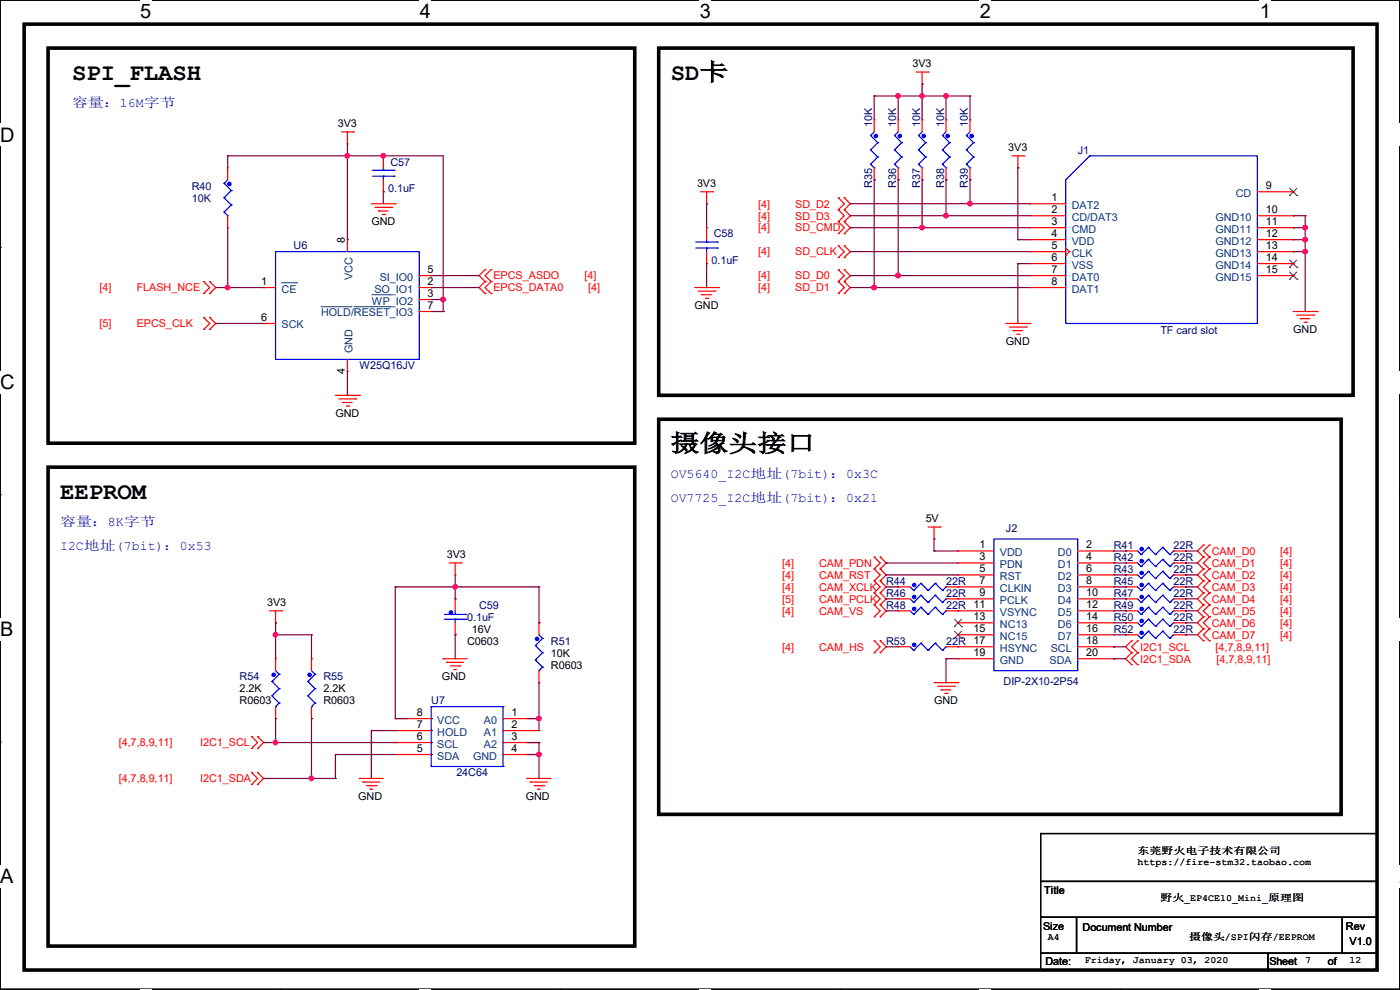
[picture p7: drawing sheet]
<svg xmlns="http://www.w3.org/2000/svg" width="297mm" height="210mm" viewBox="0 0 297 210" stroke-linecap="round" stroke-linejoin="round" font-family="sans-serif">
<path d="M0 0h297v209.8h-297z" fill="none" stroke="#000" stroke-width=".25"/>
<g fill="#fff">
<path d="M29.7 0h2.4v4.8h-2.4z"/>
<path d="M29.7 209.8h2.4v.2h-2.4z"/>
</g>
<path d="M59.4 0h.1M59.4 209.8h.1" fill="none" stroke="#000" stroke-width=".25"/>
<g fill="#fff">
<path d="M89.1 0h2.3v4.8h-2.3z"/>
<path d="M89.1 209.8h2.3v.2h-2.3z"/>
</g>
<path d="M118.8 0h.1M118.8 209.8h.1" fill="none" stroke="#000" stroke-width=".25"/>
<g fill="#fff">
<path d="M148.5 0h2.3v4.8h-2.3z"/>
<path d="M148.5 209.8h2.3v.2h-2.3z"/>
</g>
<path d="M178.2 0h.1M178.2 209.8h.1" fill="none" stroke="#000" stroke-width=".25"/>
<g fill="#fff">
<path d="M207.9 0h2.3v4.8h-2.3z"/>
<path d="M207.9 209.8h2.3v.2h-2.3z"/>
</g>
<path d="M237.6 0h.1M237.6 209.8h.1" fill="none" stroke="#000" stroke-width=".25"/>
<g fill="#fff">
<path d="M267.3 0h2.3v4.8h-2.3z"/>
<path d="M267.3 209.8h2.3v.2h-2.3z"/>
<path d="M0 26.2h3.1v4.8h-3.1z"/>
<path d="M297 26.2v4.8z"/>
<path d="M0 78.7h3.1v4.7h-3.1z"/>
<path d="M297 78.7v4.7z"/>
</g>
<path d="M0 52.5h.1M297 52.5h.1" fill="none" stroke="#000" stroke-width=".25"/>
<g fill="#fff">
<path d="M0 131.1h2.9v4.8h-2.9z"/>
<path d="M297 131.1v4.8z"/>
</g>
<path d="M0 104.9h.1M297 104.9h.1" fill="none" stroke="#000" stroke-width=".25"/>
<g fill="#fff">
<path d="M0 183.6h2.9v4.7h-2.9z"/>
<path d="M296.9 183.6h.1v4.7h-.1z"/>
</g>
<path d="M0 157.4h.1M297 157.4h.1M220.8 176.8h71.3v10.2h-71.3zM220.8 187h71.3v7.6h-71.3zM220.8 194.6h7.6v7.6h-7.6zM228.4 194.6h56.4v7.6h-56.4zM284.8 194.6h7.3v7.6h-7.3zM220.8 202.2h48.2v3.6h-48.2zM269 202.2h23.1v3.6h-23.1z" fill="none" stroke="#000" stroke-width=".25"/>
<path d="M5.1 5.1h287v200.7h-287zM10.2 10.2h124.5v83.8h-124.5zM139.7 10.2h147.4v73.7h-147.4zM10.2 99.1h124.5v101.6h-124.5zM139.7 88.9h144.8v83.9h-144.8z" fill="none" stroke="#000" stroke-width=".76"/>
<g fill="none" stroke="#f00" stroke-width=".25">
<path d="M194.4 15.3h2.5M195.6 17.8h.1M195.6 15.3v2.5M196.9 15.3h.1M48.3 35.6h.1M48.3 35.6v2.5M72.4 28h2.6M73.7 30.5h.1M73.7 28v2.5M75 28h.1M81.3 33.1h.1M81.3 33.1v2.5"/>
<path d="M81.3 38.1v2.6M185.5 25.4h.1M185.5 38.1h.1M185.5 25.4v2.6M185.5 35.6v2.5M190.5 25.4h.1M190.5 38.1h.1M190.5 25.4v2.6M190.5 35.6v2.5M195.6 25.4h.1M195.6 38.1h.1M195.6 25.4v2.6"/>
<path d="M195.6 35.6v2.5M200.7 25.4h.1M200.7 38.1h.1M200.7 25.4v2.6M200.7 35.6v2.5M205.8 25.4h.1M205.8 38.1h.1M205.8 25.4v2.6M205.8 35.6v2.5M214.7 33.1h2.5M215.9 35.6h.1M215.9 33.1v2.5"/>
<path d="M217.2 33.1h.1M43.2 59.7h.1M43.2 59.7l1.3 1.3-1.3 1.3M44.5 59.7h.1M44.5 59.7l1.3 1.3-1.3 1.3M48.3 48.3h.1M48.3 45.8v2.5M73.7 50.8h.1M73.7 50.8v2.6M78.8 43.2h5.1M79.5 44h3.6M80.3 44.7h.1"/>
<path d="M80.3 44.7h2M81.1 45.5h.5M81.3 40.7h.1M81.6 45.5h.1M83.1 44h.1M83.9 43.2h.1M88.9 58.5h2.6M91.5 58.5h.1M102.9 57.2h.1M102.9 59.7h.1M102.9 57.2l-1.3 1.3 1.3 1.2M102.9 59.7l-1.3 1.3 1.3 1.3"/>
<path d="M104.2 59.7h.1M104.2 57.2h.1M104.2 57.2l-1.3 1.3 1.3 1.2M104.2 59.7l-1.3 1.3 1.3 1.3M148.6 40.7h2.6M149.9 43.2h.1M149.9 48.3h.1M149.9 55.9h.1M149.9 40.7v2.5M149.9 48.3v2.5M149.9 53.4v2.5M151.2 40.7h.1"/>
<path d="M177.8 44.5h.1M177.8 42h.1M177.8 47h.1M177.8 49.6h.1M177.8 54.7h.1M177.8 52.1h.1M177.8 59.7h.1M177.8 57.2h.1M177.8 42l1.3 1.2-1.3 1.3M177.8 44.5l1.3 1.3-1.3 1.2M177.8 47l1.3 1.3-1.3 1.3M177.8 52.1l1.3 1.3-1.3 1.3"/>
<path d="M177.8 57.2l1.3 1.3-1.3 1.2M177.8 59.7l1.3 1.3-1.3 1.3M179.1 42h.1M179.1 44.5h.1M179.1 47h.1M179.1 49.6h.1M179.1 52.1h.1M179.1 54.7h.1M179.1 57.2h.1M179.1 59.7h.1M179.1 42l1.3 1.2-1.3 1.3M179.1 44.5l1.3 1.3-1.3 1.2"/>
<path d="M179.1 47l1.3 1.3-1.3 1.3M179.1 52.1l1.3 1.3-1.3 1.3M179.1 57.2l1.3 1.3-1.3 1.2M179.1 59.7l1.3 1.3-1.3 1.3M218.5 43.2h.1M218.5 45.8h.1M218.5 48.3h.1M218.5 50.8h.1M218.5 53.4h.1M218.5 55.9h.1M218.5 58.5h.1M218.5 43.2h7.6"/>
<path d="M218.5 45.8h7.6M218.5 48.3h7.6M218.5 50.8h7.6M218.5 53.4h7.6M218.5 55.9h7.6M218.5 58.5h7.6M226.1 54.1h.1M226.1 52.6l.8 .8M226.9 53.4h.1M226.9 53.4l-.8 .7M266.7 40.7h7.7M266.7 45.8h7.7"/>
<path d="M266.7 48.3h7.7M266.7 50.8h7.7M266.7 53.4h7.7M266.7 55.9h7.7M266.7 58.5h7.7M274.4 40.7h.1M274.4 50.8h.1M274.4 48.3h.1M274.4 45.8h.1M274.4 53.4h.1M274.4 55.9h.1M274.4 58.5h.1"/>
<path d="M43.2 62.3h.1M43.2 69.9h.1M43.2 67.4h.1M43.2 67.4l1.3 1.2-1.3 1.3M44.5 62.3h.1M44.5 67.4h.1M44.5 69.9h.1M44.5 67.4l1.3 1.2-1.3 1.3M55.9 61h.1M55.9 68.6h.1M55.9 68.6h2.6M55.9 61h2.6"/>
<path d="M73.7 78.8h.1M73.7 76.2v2.6M88.9 61h2.6M88.9 66.1h2.6M88.9 63.5h2.6M91.5 61h.1M91.5 63.5h.1M91.5 66.1h.1M102.9 62.3h.1M104.2 62.3h.1M147.4 61h5M148.1 61.8h3.6"/>
<path d="M148.9 62.5h.1M148.9 62.5h2M149.6 63.3h.6M150.2 63.3h.1M151.7 61.8h.1M152.4 61h.1M177.8 62.3h.1M179.1 62.3h.1M213.4 68.6h5.1M214.2 69.4h3.5M214.9 70.1h.1M214.9 70.1h2.1"/>
<path d="M215.7 70.9h.5M216.2 70.9h.1M217.7 69.4h.1M218.5 68.6h.1M218.5 61h.1M218.5 61h7.6M274.4 66.1h5M275.1 66.8h3.6M275.9 67.6h.1M275.9 67.6h2M276.6 68.4h.6M277.2 68.4h.1"/>
<path d="M278.7 66.8h.1M279.4 66.1h.1M71.2 83.9h5M71.9 84.6h3.6M72.7 85.4h.1M72.7 85.4h2M73.4 86.1h.6M74 86.1h.1M75.5 84.6h.1M76.2 83.9h.1M95.3 119.4h2.5M96.6 119.4v2.6"/>
<path d="M97.8 119.4h.1M185.5 118.2h.1M185.5 118.2l1.2 1.2-1.2 1.3M186.7 118.2h.1M186.7 118.2l1.3 1.2-1.3 1.3M196.9 111.8h2.5M198.2 114.3h.1M198.2 111.8v2.5M199.4 111.8h.1M203.2 116.9h.1M203.2 119.4h.1M203.2 119.4h7.7"/>
<path d="M203.2 116.9h7.7M228.6 119.4h7.7M228.6 116.9h7.7M236.3 116.9h.1M236.3 119.4h.1M238.8 119.4h.1M238.8 116.9h.1M238.8 119.4h2.5M238.8 116.9h2.5M249 119.4h2.5M249 116.9h2.5M251.5 119.4h.1"/>
<path d="M251.5 116.9h.1M255.3 118.2h.1M255.3 115.6h.1M255.3 118.2l-1.3 1.2 1.3 1.3M255.3 115.6l-1.3 1.3 1.3 1.3M256.6 118.2h.1M256.6 115.6h.1M256.6 118.2l-1.3 1.2 1.3 1.3M256.6 115.6l-1.3 1.3 1.3 1.3M57.2 129.6h2.5M58.5 132.1h.1M58.5 139.7h.1"/>
<path d="M58.5 129.6v2.5M58.5 139.7v2.6M59.7 129.6h.1M66.1 139.7h.1M66.1 139.7v2.6M94 139.7h.1M94 139.7h5.1M96.6 122h.1M96.6 127h.1M96.6 134.7h.1M96.6 127v2.6M96.6 132.1v2.6"/>
<path d="M114.3 132.1h.1M114.3 132.1v2.6M185.5 120.7h.1M185.5 123.2h.1M185.5 128.3h.1M185.5 125.8h.1M185.5 138.5h.1M185.5 135.9h.1M185.5 130.9h.1M185.5 120.7l1.2 1.3-1.2 1.2M185.5 125.8l1.2 1.2-1.2 1.3M185.5 123.2l1.2 1.3-1.2 1.3"/>
<path d="M185.5 135.9l1.2 1.3-1.2 1.3M185.5 128.3l1.2 1.3-1.2 1.3M186.7 120.7h.1M186.7 123.2h.1M186.7 125.8h.1M186.7 128.3h.1M186.7 135.9h.1M186.7 138.5h.1M186.7 130.9h.1M186.7 120.7l1.3 1.3-1.3 1.2M186.7 125.8l1.3 1.2-1.3 1.3M186.7 123.2l1.3 1.3-1.3 1.3"/>
<path d="M186.7 135.9l1.3 1.3-1.3 1.3M186.7 128.3l1.3 1.3-1.3 1.3M190.5 127h.1M190.5 129.6h.1M190.5 137.2h.1M190.5 124.5h.1M190.5 129.6h2.6M190.5 127h2.6M190.5 137.2h2.6M190.5 124.5h2.6M200.7 129.6h10.2M200.7 127h10.2"/>
<path d="M200.7 137.2h10.2M200.7 124.5h10.2M203.2 127h.1M203.2 129.6h.1M203.2 137.2h.1M203.2 124.5h.1M203.2 122h.1M203.2 132.1h.1M203.2 134.7h.1M203.2 139.7h.1M203.2 139.7h7.7M203.2 132.1h7.7"/>
<path d="M203.2 134.7h7.7M203.2 122h7.7M228.6 129.6h7.7M228.6 139.7h7.7M228.6 127h7.7M228.6 132.1h7.7M228.6 134.7h7.7M228.6 137.2h7.7M228.6 122h7.7M228.6 124.5h7.7M236.3 122h.1M236.3 124.5h.1"/>
<path d="M236.3 127h.1M236.3 129.6h.1M236.3 132.1h.1M236.3 134.7h.1M236.3 137.2h.1M236.3 139.7h.1M238.8 129.6h.1M238.8 132.1h.1M238.8 134.7h.1M238.8 122h.1M238.8 124.5h.1M238.8 127h.1"/>
<path d="M238.8 129.6h2.5M238.8 127h2.5M238.8 132.1h2.5M238.8 134.7h2.5M238.8 122h2.5M238.8 124.5h2.5M240.1 135.9h.1M240.1 138.5h.1M240.1 135.9l-1.3 1.3 1.3 1.3M240.1 138.5l-1.3 1.2 1.3 1.3M241.3 138.5h.1M241.3 135.9h.1"/>
<path d="M241.3 135.9l-1.2 1.3 1.2 1.3M241.3 138.5l-1.2 1.2 1.2 1.3M249 129.6h2.5M249 127h2.5M249 132.1h2.5M249 134.7h2.5M249 122h2.5M249 124.5h2.5M251.5 129.6h.1M251.5 132.1h.1M251.5 134.7h.1M251.5 122h.1"/>
<path d="M251.5 124.5h.1M251.5 127h.1M255.3 120.7h.1M255.3 123.2h.1M255.3 125.8h.1M255.3 128.3h.1M255.3 130.9h.1M255.3 133.4h.1M255.3 135.9h.1M255.3 120.7l-1.3 1.3 1.3 1.2M255.3 123.2l-1.3 1.3 1.3 1.3M255.3 128.3l-1.3 1.3 1.3 1.3"/>
<path d="M255.3 133.4l-1.3 1.3 1.3 1.2M255.3 130.9l-1.3 1.2 1.3 1.3M255.3 125.8l-1.3 1.2 1.3 1.3M256.6 120.7h.1M256.6 125.8h.1M256.6 123.2h.1M256.6 130.9h.1M256.6 128.3h.1M256.6 135.9h.1M256.6 133.4h.1M256.6 120.7l-1.3 1.3 1.3 1.2M256.6 123.2l-1.3 1.3 1.3 1.3"/>
<path d="M256.6 128.3l-1.3 1.3 1.3 1.3M256.6 133.4l-1.3 1.3 1.3 1.2M256.6 130.9l-1.3 1.2 1.3 1.3M256.6 125.8l-1.3 1.2 1.3 1.3M53.4 156.3h.1M53.4 158.8h.1M53.4 156.3l1.3 1.2-1.3 1.3M54.7 158.8h.1M54.7 156.3h.1M54.7 156.3l1.2 1.2-1.2 1.3M58.5 152.4h.1M58.5 149.9v2.5"/>
<path d="M66.1 152.4h.1M66.1 149.9v2.5M83.9 157.5h.1M83.9 155h.1M83.9 152.4h.1M83.9 152.4h7.6M83.9 155h7.6M83.9 157.5h7.6M94.8 140.5h.1M94.8 140.5h3.5M95.5 141.3h2.1M96.3 142h.1"/>
<path d="M96.3 142h.5M97.6 141.3h.1M106.7 152.4h7.6M106.7 155h7.6M106.7 157.5h7.6M114.3 152.4h.1M114.3 155h.1M114.3 157.5h.1M114.3 144.8h.1M114.3 142.3v2.5M198.2 144.8h5M198.9 145.6h3.6"/>
<path d="M199.7 146.3h.1M199.7 146.3h2M200.4 147.1h.6M201 147.1h.1M202.5 145.6h.1M203.2 144.8h.1M240.1 141h.1M241.3 141h.1M53.4 163.9h.1M53.4 166.4h.1M53.4 163.9l1.3 1.2-1.3 1.3M54.7 166.4h.1"/>
<path d="M54.7 163.9h.1M54.7 163.9l1.2 1.2-1.2 1.3M76.2 165.1h.1M76.2 165.1h5.1M77 165.9h.1M77 165.9h3.6M77.8 166.7h2M78.5 167.4h.1M78.5 167.4h.5M79.8 166.7h.1M83.9 160.1h.1M83.9 160.1h7.6"/>
<path d="M106.7 160.1h7.6M111.8 165.1h.1M111.8 165.1h5.1M112.6 165.9h.1M112.6 165.9h3.5M113.3 166.7h2.1M114.1 167.4h.1M114.1 167.4h.5M114.3 160.1h.1M115.4 166.7h.1"/>
</g>
<g fill="none" stroke="#00f" stroke-width=".25">
<path d="M47.5 38.9h.1M47.5 38.9l1.6 1.5M48.3 38.1l-.8 .8M79 37.4h4.6M79 36.1h4.6M81.3 36.1h.1M81.3 37.4h.1M81.3 35.6v.5M81.3 37.4v.7M83.6 37.4h.1M83.6 36.1h.1M184.7 28.7h.1"/>
<path d="M184.7 31.8h.1M184.7 34.8h.1M184.7 28.7l1.5 1.6M184.7 31.8l1.5 1.5M184.7 34.8l.8 .8M185.5 35.6h.1M185.5 28l-.8 .7M186.2 30.3h.1M186.2 33.3h.1M186.2 30.3l-1.5 1.5M186.2 33.3l-1.5 1.5M189.8 28.7h.1"/>
<path d="M189.8 31.8h.1M189.8 34.8h.1M189.8 28.7l1.5 1.6M189.8 31.8l1.5 1.5M189.8 34.8l.7 .8M190.5 35.6h.1M190.5 28l-.7 .7M191.3 30.3h.1M191.3 33.3h.1M191.3 30.3l-1.5 1.5M191.3 33.3l-1.5 1.5M194.9 28.7h.1"/>
<path d="M194.9 31.8h.1M194.9 34.8h.1M194.9 28.7l1.5 1.6M194.9 31.8l1.5 1.5M194.9 34.8l.7 .8M195.6 35.6h.1M195.6 28l-.7 .7M196.4 30.3h.1M196.4 33.3h.1M196.4 30.3l-1.5 1.5M196.4 33.3l-1.5 1.5M199.9 28.7h.1"/>
<path d="M199.9 31.8h.1M199.9 34.8h.1M199.9 28.7l1.6 1.6M199.9 31.8l1.6 1.5M199.9 34.8l.8 .8M200.7 35.6h.1M200.7 28l-.8 .7M201.5 30.3h.1M201.5 33.3h.1M201.5 30.3l-1.6 1.5M201.5 33.3l-1.6 1.5M205 28.7h.1"/>
<path d="M205 31.8h.1M205 34.8h.1M205 28.7l1.5 1.6M205 31.8l1.5 1.5M205 34.8l.8 .8M205.8 35.6h.1M205.8 28l-.8 .7M206.5 30.3h.1M206.5 33.3h.1M206.5 30.3l-1.5 1.5M206.5 33.3l-1.5 1.5M226.1 38.1l5.1-5h35.5v35.5h-40.6z"/>
<path d="M231.2 33.1h.1M47.5 42h.1M47.5 45h.1M47.5 42l1.6 1.5M47.5 45l.8 .8M48.3 45.8h.1M49.1 40.4h.1M49.1 43.5h.1M49.1 40.4l-1.6 1.6M49.1 43.5l-1.6 1.5M58.5 53.4h30.4v22.8h-30.4zM147.6 52.6h4.6"/>
<path d="M147.6 51.4h4.6M149.9 51.4h.1M149.9 52.6h.1M149.9 50.8v.6M149.9 52.6v.8M152.2 52.6h.1M152.2 51.4h.1M210.9 114.3h17.7v28h-17.7zM241.3 119.4l.8 .8M241.3 116.9l.8 .7M242.1 117.6h.1M243.6 118.7h.1"/>
<path d="M243.6 116.1h.1M243.6 118.7l-1.5 1.5M243.6 118.7l1.6 1.5M243.6 116.1l-1.5 1.5M243.6 116.1l1.6 1.5M245.2 117.6h.1M246.7 118.7h.1M246.7 116.1h.1M246.7 118.7l-1.5 1.5M246.7 118.7l1.5 1.5M246.7 116.1l-1.5 1.5M246.7 116.1l1.5 1.5"/>
<path d="M248.2 117.6h.1M249 119.4h.1M249 116.9h.1M249 119.4l-.8 .8M249 116.9l-.8 .7M94.3 131.4h4.5M94.3 130.3h4.5M96.6 131.4h.1M96.6 130.3h.1M96.6 129.6v.7M96.6 131.4v.7M98.8 131.4h.1"/>
<path d="M98.8 130.3h.1M113.6 136.9h.1M113.6 140h.1M113.6 136.9l1.5 1.6M113.6 140l1.5 1.5M114.3 134.7l.8 .7M115.1 135.4h.1M115.1 138.5h.1M115.1 135.4l-1.5 1.5M115.1 138.5l-1.5 1.5M193.1 127l.7 .8M193.1 129.6l.7 .7"/>
<path d="M193.1 137.2l.7 .8M193.1 124.5l.7 .8M193.8 127.8h.1M193.8 130.3h.1M193.8 138h.1M193.8 125.3h.1M195.4 126.3h.1M195.4 128.8h.1M195.4 136.4h.1M195.4 123.7h.1M195.4 126.3l-1.6 1.5M195.4 126.3l1.5 1.5"/>
<path d="M195.4 128.8l-1.6 1.5M195.4 128.8l1.5 1.5M195.4 136.4l-1.6 1.6M195.4 136.4l1.5 1.6M195.4 123.7l-1.6 1.6M195.4 123.7l1.5 1.6M196.9 127.8h.1M196.9 130.3h.1M196.9 138h.1M196.9 125.3h.1M198.4 126.3h.1M198.4 128.8h.1"/>
<path d="M198.4 136.4h.1M198.4 123.7h.1M198.4 126.3l-1.5 1.5M198.4 126.3l1.5 1.5M198.4 128.8l-1.5 1.5M198.4 128.8l1.5 1.5M198.4 136.4l-1.5 1.6M198.4 136.4l1.5 1.6M198.4 123.7l-1.5 1.6M198.4 123.7l1.5 1.6M199.9 127.8h.1M199.9 130.3h.1"/>
<path d="M199.9 138h.1M199.9 125.3h.1M200.7 127h.1M200.7 129.6h.1M200.7 137.2h.1M200.7 124.5h.1M200.7 127l-.8 .8M200.7 129.6l-.8 .7M200.7 137.2l-.8 .8M200.7 124.5l-.8 .8M241.3 129.6l.8 .7M241.3 132.1l.8 .8"/>
<path d="M241.3 134.7l.8 .7M241.3 122l.8 .7M241.3 124.5l.8 .8M241.3 127l.8 .8M242.1 130.3h.1M242.1 120.2h.1M242.1 132.9h.1M242.1 135.4h.1M242.1 122.7h.1M242.1 125.3h.1M242.1 127.8h.1M243.6 128.8h.1"/>
<path d="M243.6 131.4h.1M243.6 133.9h.1M243.6 121.2h.1M243.6 123.7h.1M243.6 126.3h.1M243.6 128.8l-1.5 1.5M243.6 128.8l1.6 1.5M243.6 131.4l-1.5 1.5M243.6 131.4l1.6 1.5M243.6 133.9l-1.5 1.5M243.6 133.9l1.6 1.5M243.6 121.2l-1.5 1.5"/>
<path d="M243.6 121.2l1.6 1.5M243.6 123.7l-1.5 1.6M243.6 123.7l1.6 1.6M243.6 126.3l-1.5 1.5M243.6 126.3l1.6 1.5M245.2 130.3h.1M245.2 120.2h.1M245.2 132.9h.1M245.2 135.4h.1M245.2 122.7h.1M245.2 125.3h.1M245.2 127.8h.1"/>
<path d="M246.7 128.8h.1M246.7 131.4h.1M246.7 133.9h.1M246.7 121.2h.1M246.7 123.7h.1M246.7 126.3h.1M246.7 128.8l-1.5 1.5M246.7 128.8l1.5 1.5M246.7 131.4l-1.5 1.5M246.7 131.4l1.5 1.5M246.7 133.9l-1.5 1.5M246.7 133.9l1.5 1.5"/>
<path d="M246.7 121.2l-1.5 1.5M246.7 121.2l1.5 1.5M246.7 123.7l-1.5 1.6M246.7 123.7l1.5 1.6M246.7 126.3l-1.5 1.5M246.7 126.3l1.5 1.5M248.2 130.3h.1M248.2 120.2h.1M248.2 132.9h.1M248.2 135.4h.1M248.2 122.7h.1M248.2 125.3h.1"/>
<path d="M248.2 127.8h.1M249 129.6h.1M249 132.1h.1M249 134.7h.1M249 122h.1M249 124.5h.1M249 127h.1M249 129.6l-.8 .7M249 132.1l-.8 .8M249 134.7l-.8 .7M249 122l-.8 .7M249 124.5l-.8 .8"/>
<path d="M249 127l-.8 .8M57.7 144.6h.1M57.7 147.6h.1M57.7 144.6l1.5 1.5M57.7 147.6l1.5 1.5M58.5 149.9h.1M58.5 142.3l.7 .7M59.2 143h.1M59.2 146.1h.1M59.2 149.1h.1M59.2 143l-1.5 1.6M59.2 146.1l-1.5 1.5"/>
<path d="M59.2 149.1l-.7 .8M65.3 144.6h.1M65.3 147.6h.1M65.3 144.6l1.5 1.5M65.3 147.6l1.5 1.5M66.1 149.9h.1M66.1 142.3l.7 .7M66.8 143h.1M66.8 146.1h.1M66.8 149.1h.1M66.8 143l-1.5 1.6M66.8 146.1l-1.5 1.5"/>
<path d="M66.8 149.1l-.7 .8M91.5 149.9h.1M91.5 157.5h.1M91.5 155h.1M91.5 152.4h.1M91.5 149.9h15.2M91.5 149.9v12.7M106.7 149.9h.1M106.7 152.4h.1M106.7 155h.1M106.7 157.5h.1M106.7 149.9v12.7"/>
<path d="M114.3 142.3h.1M115.1 141.5h.1M115.1 141.5l-.8 .8M91.5 162.6h.1M91.5 160.1h.1M91.5 162.6h15.2M106.7 162.6h.1M106.7 160.1h.1"/>
</g>
<g fill="#00f" stroke="#00f" stroke-width=".25">
<circle cx="65.7" cy="143.2" r=".36"/>
<circle cx="193.9" cy="126.6" r=".36"/>
<circle cx="206.1" cy="28.9" r=".36"/>
<circle cx="242.2" cy="129.2" r=".36"/>
<circle cx="242.2" cy="119" r=".36"/>
<circle cx="193.9" cy="129.2" r=".36"/>
<circle cx="242.2" cy="131.7" r=".36"/>
<circle cx="95.7" cy="129.9" r=".36"/>
<circle cx="242.2" cy="134.3" r=".36"/>
<circle cx="193.9" cy="136.8" r=".36"/>
<circle cx="242.2" cy="121.6" r=".36"/>
<circle cx="193.9" cy="124.1" r=".36"/>
<circle cx="242.2" cy="124.1" r=".36"/>
<circle cx="190.9" cy="28.9" r=".36"/>
<circle cx="113.9" cy="135.5" r=".36"/>
<circle cx="48.7" cy="39" r=".36"/>
<circle cx="185.8" cy="28.9" r=".36"/>
<circle cx="196" cy="28.9" r=".36"/>
<circle cx="58.1" cy="143.2" r=".36"/>
<circle cx="242.2" cy="116.5" r=".36"/>
<circle cx="201.1" cy="28.9" r=".36"/>
<circle cx="242.2" cy="126.6" r=".36"/>
</g>
<g fill="none" stroke="#804000" stroke-width=".21">
<path d="M273.6 39.9l1.6 1.6M275.1 39.9l-1.5 1.6M273.6 41.5h.1M273.6 56.7h.1M273.6 59.3h.1M273.6 55.2l1.6 1.5M273.6 57.7l1.6 1.6M275.1 55.2l-1.5 1.5M275.1 57.7l-1.5 1.6M275.2 41.5h.1M275.2 56.7h.1M275.2 59.3h.1"/>
<path d="M202.4 132.9h.1M202.4 135.5h.1M202.5 131.4l1.5 1.5M202.5 133.9l1.5 1.6M204 131.4l-1.6 1.5M204 133.9l-1.6 1.6M204 132.9h.1M204 135.5h.1"/>
</g>
<path d="M59.7 60h3.2M62.9 60h.1M68.1 65.1h6.4M74.5 65.1h.1M75.1 65.1h7.6M78.9 62.5h3.8M82.7 62.5h.1M82.7 65.1h.1" fill="none" stroke="#004080" stroke-width=".21"/>
<g fill="none" stroke="#800040" stroke-width=".25">
<path d="M195.6 17.8h.1M195.6 17.8v7.6M48.3 33.1h.1M48.3 33.1h45.7v33M48.3 33.1v2.5M73.7 33.1h.1M73.7 30.5v20.3M81.3 33.1h.1M185.5 20.4h.1M185.5 38.1h.1M185.5 20.4h20.3M185.5 20.4v5"/>
<path d="M185.5 38.1v22.9M190.5 20.4h.1M190.5 38.1h.1M190.5 20.4v5M190.5 38.1v20.4M195.6 20.4h.1M195.6 38.1h.1M195.6 38.1v10.2M200.7 20.4h.1M200.7 38.1h.1M200.7 20.4v5M200.7 38.1v7.7"/>
<path d="M205.8 20.4h.1M205.8 38.1h.1M205.8 20.4v5M205.8 38.1v5.1M215.9 35.6h.1M215.9 35.6v15.2M48.3 48.3v12.7M73.7 50.8h.1M81.3 40.7h.1M81.3 40.7v2.5M91.5 58.5h.1M91.5 58.5h10.1"/>
<path d="M149.9 55.9h.1M149.9 43.2h.1M149.9 43.2v5.1M149.9 55.9v5.1M180.4 43.2h.1M180.4 45.8h.1M180.4 48.3h.1M180.4 53.4h.1M180.4 58.5h.1M180.4 43.2h38.1M180.4 45.8h38.1M180.4 48.3h38.1"/>
<path d="M180.4 53.4h38.1M180.4 58.5h38.1M190.5 58.5h.1M195.6 48.3h.1M200.7 45.8h.1M205.8 43.2h.1M215.9 55.9h.1M215.9 50.8h.1M215.9 55.9v12.7M215.9 55.9h2.6M215.9 50.8h2.6M274.4 53.4h.1"/>
<path d="M274.4 50.8h.1M274.4 45.8h.1M274.4 48.3h.1M274.4 45.8h2.5M274.4 48.3h2.5M274.4 53.4h2.5M274.4 50.8h2.5M276.9 45.8h.1M276.9 48.3h.1M276.9 50.8h.1M276.9 53.4h.1M276.9 45.8v20.3"/>
<path d="M45.8 68.6h.1M45.8 61h10.1M45.8 68.6h10.1M48.3 61h.1M55.9 61h.1M73.7 78.8v5.1M91.5 61h.1M91.5 61h10.1M91.5 66.1h2.5M91.5 63.5h2.5M94 66.1h.1M94 63.5h.1"/>
<path d="M180.4 61h.1M180.4 61h38.1M185.5 61h.1M73.7 83.9h.1M188 119.4h.1M188 119.4h15.2M198.2 116.9h.1M198.2 114.3h.1M198.2 116.9h5M198.2 114.3v2.6M236.3 116.9h2.5M236.3 119.4h2.5"/>
<path d="M238.8 116.9h.1M238.8 119.4h.1M251.5 116.9h.1M251.5 119.4h.1M251.5 116.9h2.5M251.5 119.4h2.5M58.5 134.7h.1M58.5 132.1h.1M58.5 132.1v7.6M58.5 134.7h7.6M66.1 134.7h.1M66.1 134.7v5"/>
<path d="M83.9 124.5h.1M83.9 124.5h30.4M83.9 124.5v27.9h2.5M96.6 124.5h.1M96.6 134.7h.1M96.6 127h.1M96.6 122v5M96.6 134.7v5M114.3 124.5h.1M114.3 132.1h.1M114.3 124.5v7.6M188 122h.1"/>
<path d="M188 127h.1M188 137.2h.1M188 129.6h.1M188 137.2h2.5M188 122h15.2M188 124.5h2.5M188 127h2.5M188 129.6h2.5M190.5 124.5h.1M200.7 139.7h.1M200.7 139.7h2.5M200.7 139.7v5.1"/>
<path d="M236.3 137.2h.1M236.3 139.7h.1M236.3 139.7h2.5M236.3 137.2h2.5M236.3 122h2.5M236.3 134.7h2.5M236.3 124.5h2.5M236.3 127h2.5M236.3 129.6h2.5M236.3 132.1h2.5M238.8 122h.1M238.8 124.5h.1"/>
<path d="M238.8 127h.1M238.8 129.6h.1M238.8 132.1h.1M238.8 134.7h.1M251.5 122h.1M251.5 124.5h.1M251.5 127h.1M251.5 129.6h.1M251.5 132.1h.1M251.5 134.7h.1M251.5 122h2.5M251.5 134.7h2.5"/>
<path d="M251.5 124.5h2.5M251.5 127h2.5M251.5 129.6h2.5M251.5 132.1h2.5M55.9 157.5h.1M55.9 157.5h28M58.5 152.4h.1M58.5 152.4v5.1M66.1 152.4h.1M66.1 152.4v12.7M78.8 155h.1M78.8 155v10.1"/>
<path d="M78.8 155h5.1M83.9 157.5h.1M83.9 155h.1M86.4 152.4h.1M111.8 157.5h2.5M111.8 152.4h2.5M114.3 152.4h.1M114.3 157.5h.1M114.3 144.8v10.2M114.3 157.5v7.6M55.9 165.1h.1M55.9 165.1h15.3"/>
<path d="M66.1 165.1h.1M71.2 165.1h.1M71.2 160.1h.1M71.2 160.1v5M71.2 160.1h12.7M111.8 160.1h2.5M114.3 160.1h.1M114.3 165.1h.1"/>
</g>
<g fill="#f0f" stroke="#f0f" stroke-width=".25">
<circle cx="205.8" cy="43.2" r=".49"/>
<circle cx="200.7" cy="45.7" r=".49"/>
<circle cx="195.6" cy="48.3" r=".49"/>
<circle cx="276.9" cy="48.3" r=".49"/>
<circle cx="276.9" cy="53.4" r=".49"/>
<circle cx="276.9" cy="50.8" r=".49"/>
<circle cx="190.5" cy="20.3" r=".49"/>
<circle cx="200.7" cy="20.3" r=".49"/>
<circle cx="195.6" cy="20.3" r=".49"/>
<circle cx="185.4" cy="61" r=".49"/>
<circle cx="190.5" cy="58.4" r=".49"/>
<circle cx="66.1" cy="165.1" r=".49"/>
<circle cx="58.4" cy="134.6" r=".49"/>
<circle cx="73.7" cy="33" r=".49"/>
<circle cx="81.3" cy="33" r=".49"/>
<circle cx="48.3" cy="61" r=".49"/>
<circle cx="94" cy="63.5" r=".49"/>
<circle cx="114.3" cy="160" r=".49"/>
<circle cx="58.4" cy="157.5" r=".49"/>
<circle cx="96.5" cy="124.5" r=".49"/>
<circle cx="114.3" cy="152.4" r=".49"/>
</g>
<g font-size="5.1">
<text x="15.3" y="17">SPI_FLASH</text>
<text x="142.3" y="17">SD卡</text>
<text x="142.3" y="95.8">摄像头接口</text>
<text x="12.7" y="105.9">EEPROM</text>
</g>
<g font-size="4.2">
<text x="29.7" y="3.9">5</text>
<text x="89.1" y="3.9">4</text>
<text x="148.5" y="3.9">3</text>
<text x="207.9" y="3.9">2</text>
<text x="267.3" y="3.9">1</text>
<text x="0" y="30.1">D</text>
<text x="0" y="82.5">C</text>
<text x="0" y="135">B</text>
<text x="0" y="187.4">A</text>
<text x="297" y="187.4">A</text>
</g>
<g font-size="2.8" fill="#00f">
<text x="15.3" y="22.6">容量：16M字节</text>
<text x="142.3" y="101.3">OV5640_I2C地址(7bit)：0x3C</text>
<text x="142.3" y="106.4">OV7725_I2C地址(7bit)：0x21</text>
<text x="12.7" y="111.5">容量：8K字节</text>
<text x="12.7" y="116.6">I2C地址(7bit)：0x53</text>
</g>
<g font-size="2.3">
<text x="193.6" y="14.3">3V3</text>
<text x="71.7" y="27">3V3</text>
<text x="213.9" y="32.1">3V3</text>
<text x="147.9" y="39.7">3V3</text>
<text x="268.5" y="40.1">9</text>
<text x="78.8" y="47.8">GND</text>
<text x="223.1" y="42.7">1</text>
<text x="223.1" y="45.2">2</text>
<text x="223.1" y="47.8">3</text>
<text x="268.5" y="47.8">11</text>
<text x="268.5" y="45.2">10</text>
<text x="73.2" y="51.6" transform="rotate(-90 73.2 51.6)">8</text>
<text x="223.1" y="50.3">4</text>
<text x="223.1" y="52.8">5</text>
<text x="268.5" y="50.3">12</text>
<text x="268.5" y="52.8">13</text>
<text x="90.7" y="57.9">5</text>
<text x="223.1" y="55.4">6</text>
<text x="223.1" y="57.9">7</text>
<text x="268.5" y="55.4">14</text>
<text x="268.5" y="57.9">15</text>
<text x="55.4" y="60.5">1</text>
<text x="90.7" y="60.5">2</text>
<text x="90.7" y="63">3</text>
<text x="90.7" y="65.5">7</text>
<text x="147.4" y="65.6">GND</text>
<text x="223.1" y="60.5">8</text>
<text x="55.4" y="68.1">6</text>
<text x="274.4" y="70.7">GND</text>
<text x="213.4" y="73.2">GND</text>
<text x="73.2" y="79.3" transform="rotate(-90 73.2 79.3)">4</text>
<text x="71.2" y="88.5">GND</text>
<text x="196.4" y="110.8">5V</text>
<text x="94.8" y="118.4">3V3</text>
<text x="207.8" y="116.3">1</text>
<text x="207.8" y="118.9">3</text>
<text x="230.4" y="116.3">2</text>
<text x="230.4" y="118.9">4</text>
<text x="207.8" y="121.4">5</text>
<text x="207.8" y="124">7</text>
<text x="230.4" y="121.4">6</text>
<text x="230.4" y="124">8</text>
<text x="56.7" y="128.6">3V3</text>
<text x="206.5" y="129">11</text>
<text x="206.5" y="131.6">13</text>
<text x="207.8" y="126.5">9</text>
<text x="230.4" y="126.5">10</text>
<text x="230.4" y="129">12</text>
<text x="230.4" y="131.6">14</text>
<text x="99.1" y="136.7">C0603</text>
<text x="100.1" y="134.2">16V</text>
<text x="206.5" y="136.7">17</text>
<text x="206.5" y="134.1">15</text>
<text x="230.4" y="134.1">16</text>
<text x="230.4" y="136.7">18</text>
<text x="116.9" y="139.3">10K</text>
<text x="116.9" y="141.8">R0603</text>
<text x="206.5" y="139.2">19</text>
<text x="230.4" y="139.2">20</text>
<text x="50.8" y="146.9">2.2K</text>
<text x="50.8" y="149.4">R0603</text>
<text x="68.6" y="146.9">2.2K</text>
<text x="68.6" y="149.4">R0603</text>
<text x="93.8" y="144.4">GND</text>
<text x="198.2" y="149.4">GND</text>
<text x="88.4" y="154.4">7</text>
<text x="88.4" y="151.9">8</text>
<text x="108.5" y="151.9">1</text>
<text x="108.5" y="154.4">2</text>
<text x="88.4" y="159.5">5</text>
<text x="88.4" y="157">6</text>
<text x="108.5" y="157">3</text>
<text x="108.5" y="159.5">4</text>
<text x="76" y="169.8">GND</text>
<text x="111.5" y="169.8">GND</text>
<text x="221.5" y="189.6">Title</text>
<text x="221.3" y="197.2">Size</text>
<text x="229.7" y="197.4">Document Number</text>
<text x="285.5" y="197.2">Rev</text>
<text x="286.3" y="200.5">V1.0</text>
<text x="221.8" y="204.8">Date:</text>
<text x="269.3" y="204.8">Sheet</text>
<text x="281.7" y="204.8">of</text>
</g>
<g font-size="2.3" fill="#000080">
<text x="185" y="27" transform="rotate(-90 185 27)">10K</text>
<text x="190.1" y="27" transform="rotate(-90 190.1 27)">10K</text>
<text x="195.2" y="27" transform="rotate(-90 195.2 27)">10K</text>
<text x="200.3" y="27" transform="rotate(-90 200.3 27)">10K</text>
<text x="205.4" y="27" transform="rotate(-90 205.4 27)">10K</text>
<text x="82.8" y="35.1">C57</text>
<text x="228.6" y="32.6">J1</text>
<text x="40.7" y="40.2">R40</text>
<text x="82.3" y="40.7">0.1uF</text>
<text x="185" y="39.9" transform="rotate(-90 185 39.9)">R35</text>
<text x="190.1" y="39.9" transform="rotate(-90 190.1 39.9)">R36</text>
<text x="195.2" y="39.9" transform="rotate(-90 195.2 39.9)">R37</text>
<text x="200.3" y="39.9" transform="rotate(-90 200.3 39.9)">R38</text>
<text x="205.4" y="39.9" transform="rotate(-90 205.4 39.9)">R39</text>
<text x="40.7" y="42.8">10K</text>
<text x="62.3" y="52.9">U6</text>
<text x="151.4" y="50.4">C58</text>
<text x="150.9" y="56">0.1uF</text>
<text x="246.2" y="71">TF card slot</text>
<text x="76.2" y="78.3">W25Q16JV</text>
<text x="213.4" y="112.9">J2</text>
<text x="236.3" y="119">R42</text>
<text x="236.3" y="116.4">R41</text>
<text x="249" y="119">22R</text>
<text x="249" y="116.4">22R</text>
<text x="188" y="124">R44</text>
<text x="200.7" y="124">22R</text>
<text x="236.3" y="121.5">R43</text>
<text x="236.3" y="124">R45</text>
<text x="249" y="121.5">22R</text>
<text x="249" y="124">22R</text>
<text x="99.1" y="131.7">0.1uF</text>
<text x="101.6" y="129.1">C59</text>
<text x="188" y="126.6">R46</text>
<text x="188" y="129.1">R48</text>
<text x="200.7" y="126.6">22R</text>
<text x="200.7" y="129.1">22R</text>
<text x="236.3" y="129.1">R49</text>
<text x="236.3" y="131.7">R50</text>
<text x="236.3" y="126.6">R47</text>
<text x="249" y="129.1">22R</text>
<text x="249" y="131.7">22R</text>
<text x="249" y="126.6">22R</text>
<text x="116.9" y="136.7">R51</text>
<text x="188" y="136.7">R53</text>
<text x="200.7" y="136.7">22R</text>
<text x="236.3" y="134.2">R52</text>
<text x="249" y="134.2">22R</text>
<text x="50.8" y="144.4">R54</text>
<text x="68.6" y="144.4">R55</text>
<text x="91.5" y="149.4">U7</text>
<text x="212.9" y="145.4">DIP-2X10-2P54</text>
<text x="96.8" y="164.7">24C64</text>
</g>
<g font-size="2.3" fill="#004080">
<text x="262.2" y="41.7">CD</text>
<text x="227.4" y="44.3">DAT2</text>
<text x="227.4" y="46.8">CD/DAT3</text>
<text x="257.9" y="46.8">GND10</text>
<text x="227.4" y="49.4">CMD</text>
<text x="227.4" y="51.9">VDD</text>
<text x="257.9" y="51.9">GND12</text>
<text x="257.9" y="49.4">GND11</text>
<text x="74.8" y="59.5" transform="rotate(-90 74.8 59.5)">VCC</text>
<text x="80.6" y="59.5">SI_IO0</text>
<text x="227.4" y="54.4">CLK</text>
<text x="227.4" y="57">VSS</text>
<text x="227.4" y="59.5">DAT0</text>
<text x="257.9" y="54.4">GND13</text>
<text x="257.9" y="57">GND14</text>
<text x="257.9" y="59.5">GND15</text>
<text x="59.7" y="62.1">CE</text>
<text x="78.9" y="64.6">WP_IO2</text>
<text x="79.4" y="62.1">SO_IO1</text>
<text x="227.4" y="62.1">DAT1</text>
<text x="59.7" y="69.7">SCK</text>
<text x="68.1" y="67.1">HOLD/RESET_IO3</text>
<text x="74.8" y="75" transform="rotate(-90 74.8 75)">GND</text>
<text x="212.1" y="117.9">VDD</text>
<text x="224.5" y="117.9">D0</text>
<text x="212.1" y="120.5">PDN</text>
<text x="212.1" y="123">RST</text>
<text x="212.1" y="125.6">CLKIN</text>
<text x="224.5" y="120.5">D1</text>
<text x="224.5" y="123">D2</text>
<text x="224.5" y="125.6">D3</text>
<text x="212.1" y="128.1">PCLK</text>
<text x="212.1" y="130.6">VSYNC</text>
<text x="224.5" y="128.1">D4</text>
<text x="224.5" y="130.6">D5</text>
<text x="212.1" y="133.2">NC13</text>
<text x="212.1" y="135.7">NC15</text>
<text x="224.5" y="133.2">D6</text>
<text x="224.5" y="135.7">D7</text>
<text x="212.1" y="138.3">HSYNC</text>
<text x="212.1" y="140.8">GND</text>
<text x="222.7" y="140.8">SDA</text>
<text x="222.9" y="138.3">SCL</text>
<text x="92.8" y="153.5">VCC</text>
<text x="102.7" y="153.5">A0</text>
<text x="92.8" y="161.1">SDA</text>
<text x="92.8" y="158.6">SCL</text>
<text x="92.8" y="156">HOLD</text>
<text x="100.4" y="161.1">GND</text>
<text x="102.7" y="156">A1</text>
<text x="102.7" y="158.6">A2</text>
</g>
<g font-size="2.3" fill="#f00">
<text x="160.8" y="44">[4]</text>
<text x="160.8" y="46.6">[4]</text>
<text x="168.7" y="44">SD_D2</text>
<text x="168.7" y="46.6">SD_D3</text>
<text x="160.8" y="49.1">[4]</text>
<text x="168.7" y="49.1">SD_CMD</text>
<text x="104.7" y="59.3">EPCS_ASDO</text>
<text x="124" y="59.3">[4]</text>
<text x="160.8" y="54.2">[4]</text>
<text x="160.8" y="59.3">[4]</text>
<text x="168.7" y="54.2">SD_CLK</text>
<text x="168.7" y="59.3">SD_D0</text>
<text x="21.1" y="61.8">[4]</text>
<text x="29" y="61.8">FLASH_NCE</text>
<text x="104.7" y="61.8">EPCS_DATA0</text>
<text x="124.8" y="61.8">[4]</text>
<text x="160.8" y="61.8">[4]</text>
<text x="168.7" y="61.8">SD_D1</text>
<text x="21.1" y="69.4">[5]</text>
<text x="29" y="69.4">EPCS_CLK</text>
<text x="257.1" y="117.7">CAM_D0</text>
<text x="271.6" y="117.7">[4]</text>
<text x="165.9" y="120.2">[4]</text>
<text x="165.9" y="122.8">[4]</text>
<text x="165.9" y="125.3">[4]</text>
<text x="173.8" y="120.2">CAM_PDN</text>
<text x="173.8" y="122.8">CAM_RST</text>
<text x="173.8" y="125.3">CAM_XCLK</text>
<text x="257.1" y="120.2">CAM_D1</text>
<text x="257.1" y="125.3">CAM_D3</text>
<text x="257.1" y="122.8">CAM_D2</text>
<text x="271.6" y="120.2">[4]</text>
<text x="271.6" y="125.3">[4]</text>
<text x="271.6" y="122.8">[4]</text>
<text x="165.9" y="127.8">[5]</text>
<text x="165.9" y="130.4">[4]</text>
<text x="173.8" y="127.8">CAM_PCLK</text>
<text x="173.8" y="130.4">CAM_VS</text>
<text x="257.1" y="130.4">CAM_D5</text>
<text x="257.1" y="127.8">CAM_D4</text>
<text x="271.6" y="130.4">[4]</text>
<text x="271.6" y="127.8">[4]</text>
<text x="257.1" y="135.5">CAM_D7</text>
<text x="257.1" y="132.9">CAM_D6</text>
<text x="271.6" y="135.5">[4]</text>
<text x="271.6" y="132.9">[4]</text>
<text x="165.9" y="138">[4]</text>
<text x="173.8" y="138">CAM_HS</text>
<text x="241.9" y="138">I2C1_SCL</text>
<text x="241.9" y="140.5">I2C1_SDA</text>
<text x="257.9" y="138">[4,7,8,9,11]</text>
<text x="258.1" y="140.5">[4,7,8,9,11]</text>
<text x="25.2" y="158.3">[4,7,8,9,11]</text>
<text x="42.5" y="158.3">I2C1_SCL</text>
<text x="25.2" y="165.9">[4,7,8,9,11]</text>
<text x="42.5" y="165.9">I2C1_SDA</text>
</g>
<g font-size="2">
<text x="241.3" y="181.2">东莞野火电子技术有限公司</text>
<text x="241.3" y="183.5">https://fire-stm32.taobao.com</text>
<text x="246.2" y="191.1">野火_EP4CE10_Mini_原理图</text>
<text x="222.3" y="199.5">A4</text>
<text x="252.3" y="199.5">摄像头/SPI闪存/EEPROM</text>
<text x="230.2" y="204.3">Friday, January 03, 2020</text>
<text x="276.9" y="204.3">7</text>
<text x="286.3" y="204.3">12</text>
</g>
</svg>
